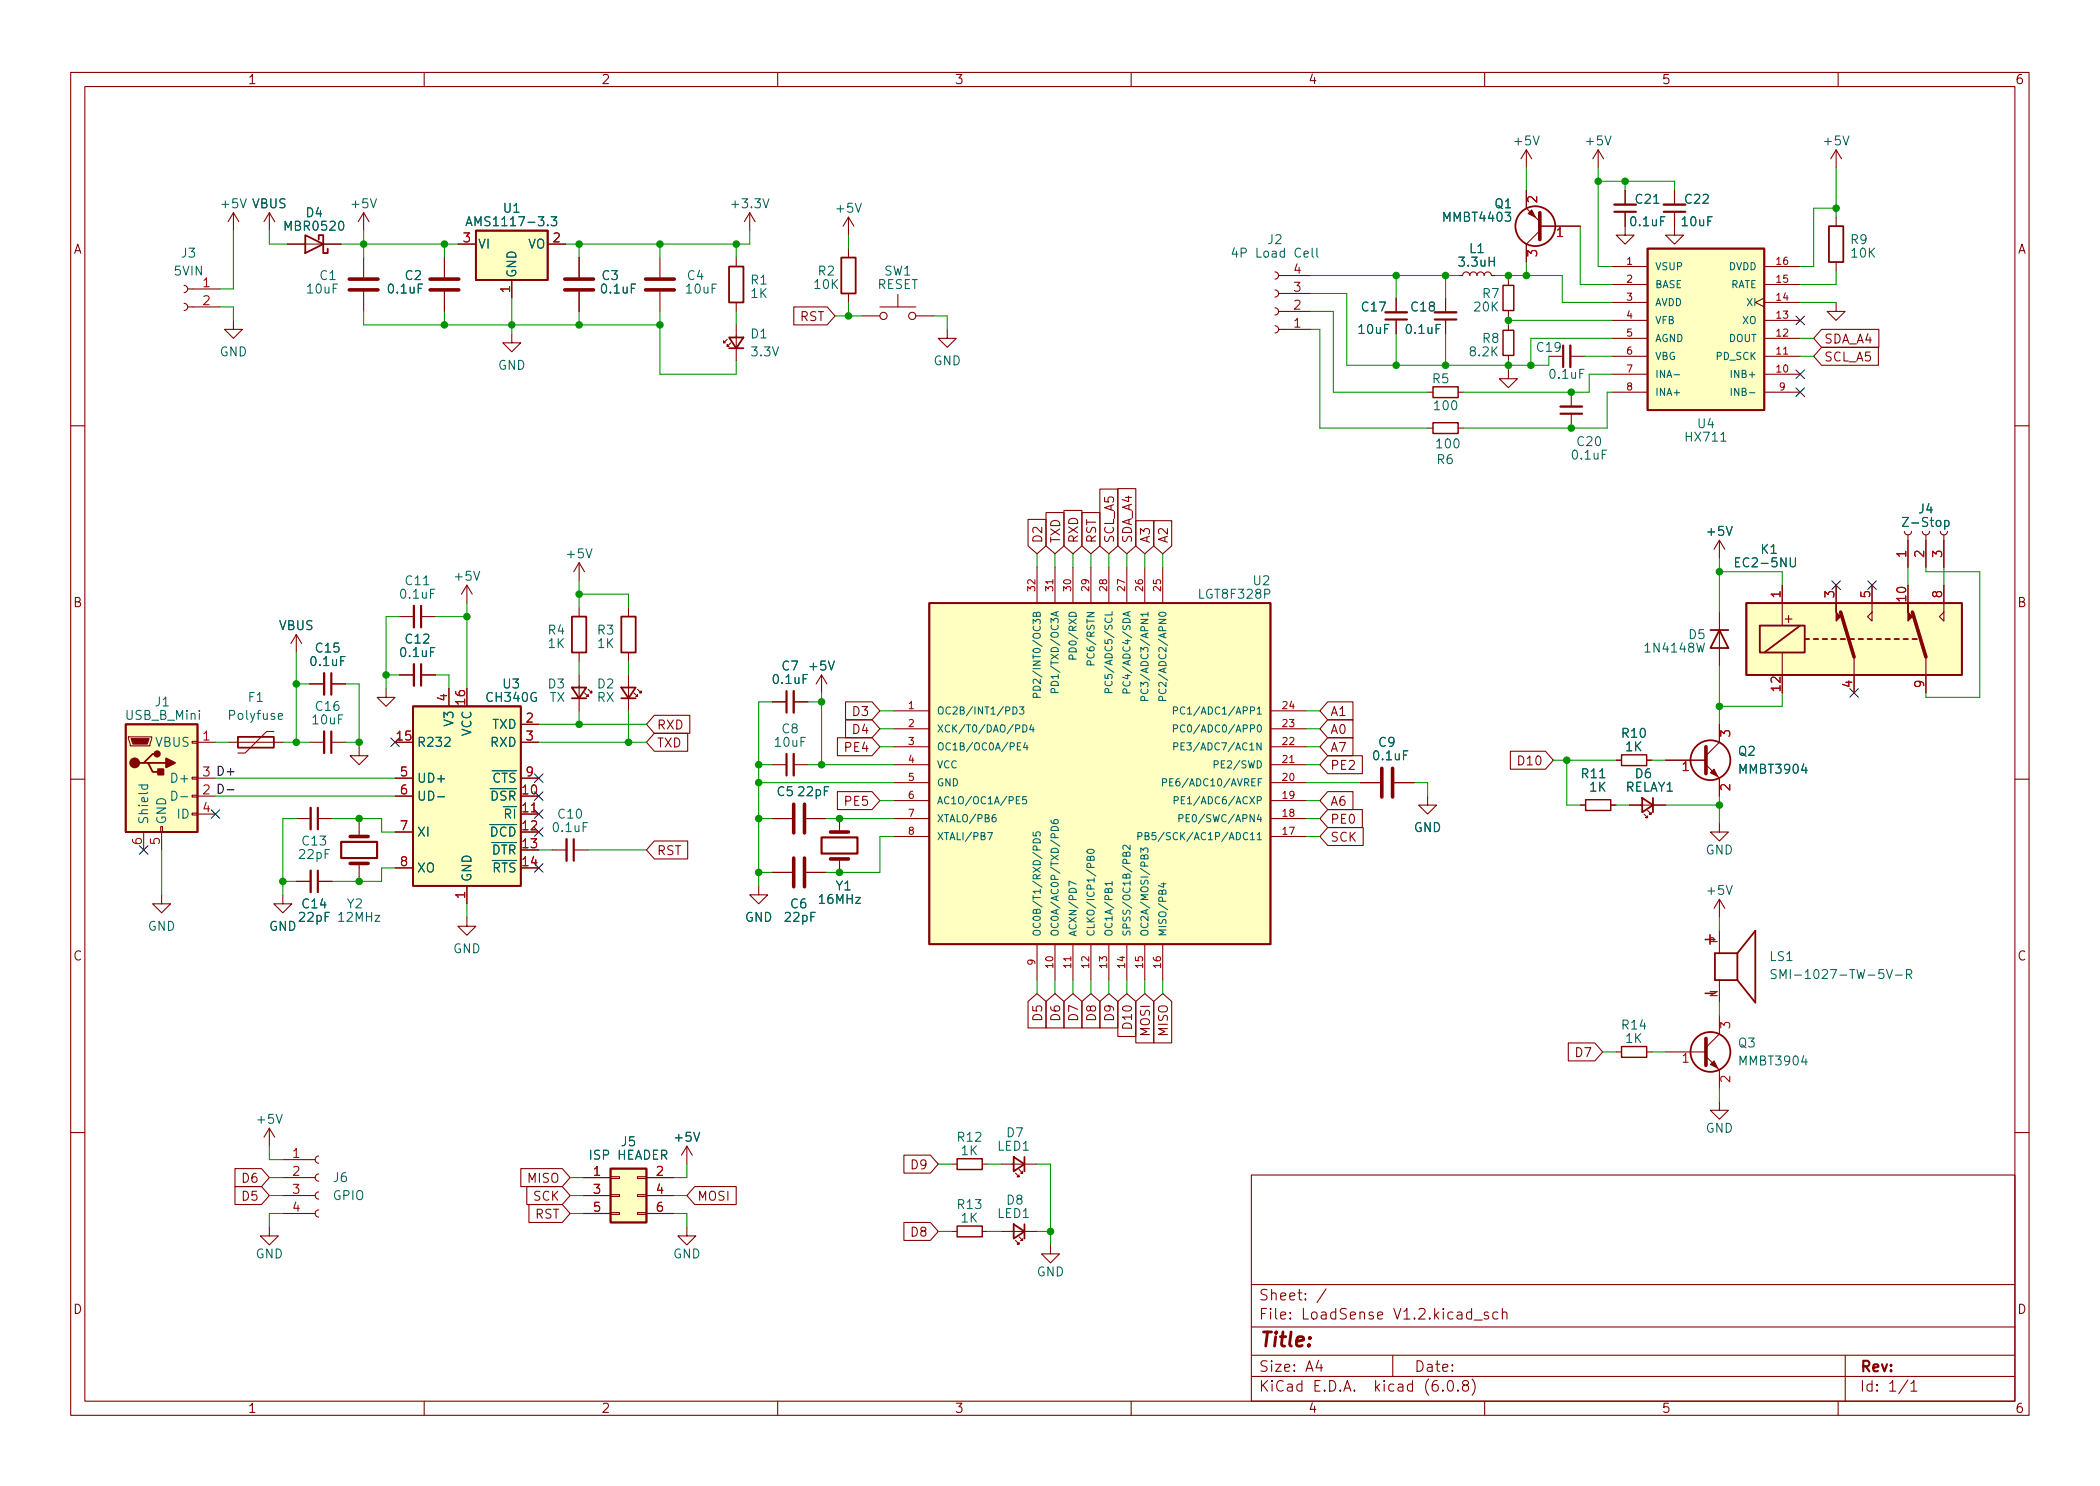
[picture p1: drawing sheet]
<svg xmlns="http://www.w3.org/2000/svg" width="297mm" height="210mm" viewBox="0 0 297 210" stroke-linecap="round" stroke-linejoin="round" font-family="sans-serif">
<g fill="none" stroke="#840000" stroke-width=".15">
<path d="M10 10.2h277v190.1h-277zM12 12.2h273v186.1h-273zM60 10.2v2M110 10.2v2M160 10.2v2M210 10.2v2M260 10.2v2M33 30.1l-.7 1.3M33 30.1v2.5M33 30.1l.8 1.3M38.1 30.1l-.8 1.3M38.1 30.1v2.5"/>
<path d="M38.1 30.1l.8 1.3M40.6 34.5h7.7M51.4 30.1v2.5M51.4 36.4v2.8M51.4 30.1l-.7 1.3M51.4 30.1l.8 1.3M62.9 36.4v2.8M64.8 34.5h2.5M72.4 39.6v2.6M77.5 34.5h2.5M81.9 36.4v2.8M93.3 36.4v2.8"/>
<path d="M104.1 36.4v1.3M106 30.1l-.7 1.3M106 30.1v2.5M106 30.1l.8 1.3M120 30.7l-.7 1.3M120 30.7v2.6M120 35.2v1.2M120 30.7l.8 1.3M180.3 38.5a.51 .51 0 0 1 .5 .5 .51 .51 0 0 1-.5 .5M180.8 39h4.6M206.4 39h.5a.51 .51 0 0 1 .5-.5 .51 .51 0 0 1 .5 .5 .51 .51 0 0 1 .5-.5 .51 .51 0 0 1 .5 .5 .51 .51 0 0 1 .5-.5 .51 .51 0 0 1 .5 .5 .51 .51 0 0 1 .5-.5 .51 .51 0 0 1 .5 .5h.6M213.4 39.6v.8"/>
<path d="M215.9 26.9v2.6l1.9 1.9M215.9 21.2v2.5M215.9 21.2l-.8 1.3M215.9 21.2l.8 1.3M217.8 32.6l-1.9 1.9v2.6M217.8 32h5.7M226.1 21.2l-.8 1.3M226.1 21.2v2.5M226.1 21.2l.7 1.3M228 37.7h5M229.9 30v3.3h1.2l-1.2 1.2-1.3-1.2h1.3M229.9 26.9v2.1"/>
<path d="M236.9 30v3.3h1.2l-1.2 1.2-1.3-1.2h1.3M236.9 26.9v2.1M249.6 37.7h5M259.7 21.2l-.7 1.3M259.7 21.2v2.5M259.7 30.7v1.3M259.7 37.1v1.2M259.7 21.2l.8 1.3M26 42.9a.51 .51 0 0 1 .5 .5 .51 .51 0 0 1-.5 .5M26 40.4a.51 .51 0 0 1 .5 .5 .51 .51 0 0 1-.5 .5M26.5 43.4h4.6M26.5 40.9h4.6"/>
<path d="M33 45.3v1.3h1.3l-1.3 1.3-1.3-1.3h1.3M51.4 41.3v2.8M62.9 41.3v2.8M72.4 47.2v1.3h1.3l-1.3 1.3-1.3-1.3h1.3M81.9 41.3v2.8M93.3 41.3v2.8M102.9 48l-.5 .5v-.2v.2h.2M103.4 48.5l-.5 .5v-.2v.2h.2M104.1 42.8v1.3M104.1 46v5M112.3 43.4h4.7l1.1 1.3-1.1 1.3h-4.7zM120 41.5v1.3"/>
<path d="M121.9 44.7h2.6M124.5 43.4h5M127 41.7v1.7M129.5 44.7h2.6M134 46.6v1.3h1.3l-1.3 1.2-1.3-1.2h1.3M180.3 41a.51 .51 0 0 1 .5 .5 .51 .51 0 0 1-.5 .5M180.3 43.6a.51 .51 0 0 1 .5 .5 .51 .51 0 0 1-.5 .5M180.3 46.1a.51 .51 0 0 1 .5 .5 .51 .51 0 0 1-.5 .5M180.8 41.5h4.6M180.8 44.1h4.6M180.8 46.6h4.6M197.5 42.2v2"/>
<path d="M197.5 45.2v2M201.9 55.5h.8M204.5 42.2v2M204.5 45.2v2M206.2 55.5h.8M213.4 52.3v1.3h1.2l-1.2 1.3-1.3-1.3h1.3M213.4 43.9v.8M213.4 46v.7M213.4 50.3v.7M222.1 50.4h2.1M222.2 55.5v2M222.2 58.5v2.1"/>
<path d="M228 50.4h5M228 55.5h5M228 53h5M228 47.9h5M228 45.3h5M228 42.8h5M228 40.3h5M249.6 42.2l-1.3 .6 1.3 .6M249.6 50.4h5M249.6 55.5h5M249.6 53h5M249.6 47.9h5"/>
<path d="M249.6 45.3h5M249.6 42.8h5M249.6 40.3h5M257.7 49.1h8v2.6h-8l-1.2-1.3zM257.7 46.6h8.1v2.5h-8.1l-1.2-1.2zM259.7 42.8v1.3h1.3l-1.3 1.2-1.3-1.2h1.3M10 60.2h2M81.9 79.6l.8 1.3M81.9 79.6v2.6M81.9 79.6l-.7 1.3M145.4 73.5h2.6v3.7l-1.3 1.2-1.3-1.2zM148 72.5h2.5v4.7l-1.3 1.2-1.2-1.2z"/>
<path d="M150.5 72.2h2.5v5l-1.2 1.2-1.3-1.2zM153 72.5h2.6v4.7l-1.3 1.2-1.3-1.2zM155.6 69.2h2.5v8l-1.3 1.2-1.2-1.2zM158.1 69.1h2.6v8.1l-1.3 1.2-1.3-1.2zM160.7 73.7h2.5v3.5l-1.3 1.2-1.2-1.2zM163.2 73.7h2.5v3.5l-1.2 1.2-1.3-1.2zM201.9 60.6h.8M206.2 60.6h.8M243.2 76.4v2.6M243.2 76.4l-.8 1.3M243.2 76.4l.8 1.3M269.4 75.2a.51 .51 0 0 0 .5 .5 .51 .51 0 0 0 .5-.5"/>
<path d="M269.9 75.7v4.6M271.9 75.2a.51 .51 0 0 0 .5 .5 .51 .51 0 0 0 .5-.5M272.4 75.7v4.6M274.4 75.2a.51 .51 0 0 0 .6 .5 .51 .51 0 0 0 .5-.5M275 75.7v4.6M285 60.2h2M41.9 89.8l.8 1.3M41.9 89.8v2.5M41.9 89.8l-.8 1.3M43.8 96.8h2M46.9 96.8h2M54.6 97.4v1.3h-1.3l1.3 1.2 1.3-1.2h-1.3"/>
<path d="M56.5 87.2h2M56.5 95.5h2M59.6 87.2h2M59.6 95.5h2M63.5 97.4v2.5M66 82.8v2.5M66 82.8l.8 1.3M66 82.8l-.7 1.3M81.9 86v1.2M81.9 92.3v1.3M81.9 95.5v5.1M82.7 98l.5 .5v-.2v.2h-.3"/>
<path d="M83.2 97.5l.5 .5v-.2v.2h-.3M88.9 86v1.2M88.9 92.3v1.3M88.9 95.5v5.1M89.7 98l.5 .5v-.2v.2h-.3M90.2 97.5l.5 .5v-.2v.2h-.3M109.2 99.3h2.1M112.3 99.3h2M116.2 95.5l-.8 1.3M116.2 95.5v2.5M116.2 95.5l.8 1.3M119.6 99.3h3.7l1.2 1.3-1.2 1.2h-3.7z"/>
<path d="M146.7 80.3v5M149.2 80.3v5M151.8 80.3v5M154.3 80.3v5M156.8 80.3v5M159.4 80.3v5M161.9 80.3v5M164.5 80.3v5M187.8 99.3h3.6v2.5h-3.6l-1.1-1.2zM243.2 86.6v7.6M252.1 82.8v5.7M252.1 92.3v3.2"/>
<path d="M259.7 82.8v2.5M262.3 93v5M264.8 82.8v5.1l-.6-.7 .6-.6M272.4 93v5M275 82.8v5.1l-.7-.7 .7-.6M10 110.2h2M18.2 104.3h3.3v.2l-.3 1h-2.8zM20.3 117.7v2.6M22.7 117h.3v.7h-.3zM22.9 117.7v2.6M27.2 115.1h.7v.2h-.7zM27.2 112.5h.7v.3h-.7z"/>
<path d="M27.2 110h.7v.2h-.7zM27.2 104.9h.7v.3h-.7zM27.9 105h2.6M27.9 112.6h2.6M27.9 110.1h2.6M27.9 115.2h2.6M32.4 105h7.6M38.7 103.5h-1l-3 3h-1M41.9 115.8h2M43.8 105h2M45 115.8h2M46.9 105h2"/>
<path d="M50.8 105.7v1.2h-1.3l1.3 1.3 1.3-1.3h-1.3M50.8 116.5v1.9M55.9 112.6h2.5M55.9 110.1h2.5M55.9 117.7h2.5M73.7 105h2.5M73.7 110.1h2.5M73.7 115.2h2.5M73.7 102.5h2.5M92.6 119h4.7v2.5h-4.7l-1.2-1.2zM92.6 103.8h4.7v2.5h-4.7l-1.2-1.3zM92.6 101.2h5v2.6h-5l-1.2-1.3z"/>
<path d="M109.2 108.2h2.1M109.2 115.8h2.8M112.3 108.2h2M114 115.8h2.8M118.4 104.4h4.9l1.2 1.3-1.2 1.2h-4.9zM118.4 112h4.9l1.2 1.3-1.2 1.2h-4.9zM118.7 115.8v1.9M119.6 101.8h3.7l1.2 1.3-1.2 1.3h-3.7zM126.4 108.2h5M126.4 115.8h5M126.4 110.7h5M126.4 100.6h5"/>
<path d="M126.4 118.4h5M126.4 113.3h5M126.4 103.1h5M126.4 105.7h5M179.7 108.2h5.1M179.7 115.8h5.1M179.7 110.7h5.1M179.7 100.6h5.1M179.7 118.4h5.1M179.7 113.3h5.1M179.7 103.1h5.1M179.7 105.7h5.1"/>
<path d="M187.8 112h3.6v2.5h-3.6l-1.1-1.2zM187.8 117.1h5v2.5h-5l-1.1-1.2zM187.8 114.5h4.9v2.6h-4.9l-1.1-1.3zM187.8 104.4h3.6v2.5h-3.6l-1.1-1.2zM187.8 101.8h3.6v2.6h-3.6l-1.1-1.3zM187.8 106.9h4.9v2.6h-4.9l-1.1-1.3zM192.4 110.7h2.8M197.2 110.7h2.8M201.9 112.6v1.3h1.3l-1.3 1.3-1.2-1.3h1.2M213.6 106.3h5l1.1 1.3-1.1 1.2h-5zM223.5 113.9h.8M227.8 113.9h.8"/>
<path d="M228.6 107.6h.8M230.5 113.9h5.1M232.5 115.2l.5 .5h-.2h.2v-.3M232.9 107.6h.8M233 114.7l.6 .5h-.3h.3v-.3M235.6 107.6h5.7M241.3 108.2l1.9 1.9v2.5M243.2 116.5v1.2h1.3l-1.3 1.3-1.3-1.3h1.3M243.2 102.5v2.5l-1.9 1.9M285 110.2h2M22.9 126.6v1.3h-1.3l1.3 1.3 1.2-1.3h-1.2M40 126.6v1.3h-1.3l1.3 1.3 1.3-1.3h-1.3"/>
<path d="M41.9 124.7h2M45 124.7h2M50.8 122.2v1.9M55.9 122.8h2.5M66 129.8v1.3h-1.2l1.2 1.2 1.3-1.2h-1.3M66 125.3v2.6M78.1 120.3h2M81.2 120.3h2M107.3 125.3v1.3h1.3l-1.3 1.3-1.3-1.3h1.3M109.2 123.4h2.8M114 123.4h2.8M118.7 121.5v1.9"/>
<path d="M146.7 133.6v5.1M149.2 133.6v5.1M151.8 133.6v5.1M154.3 133.6v5.1M156.8 133.6v5.1M159.4 133.6v5.1M161.9 133.6v5.1M164.5 133.6v5.1M243.2 127.2v2.6M243.2 134.2v.7M243.2 138.7v3.2M243.2 127.2l-.8 1.3"/>
<path d="M243.2 127.2l.8 1.3M38.1 159.6v2.6M38.1 159.6l-.8 1.3M38.1 159.6l.8 1.3M145.4 141.7l1.3-1.1 1.3 1.1v3.7h-2.6zM148 141.7l1.2-1.1 1.3 1.1v3.7h-2.5zM150.5 141.7l1.3-1.1 1.2 1.1v3.7h-2.5zM153 141.7l1.3-1.1 1.3 1.1v3.7h-2.6zM155.6 141.7l1.2-1.1 1.3 1.1v3.7h-2.5zM158.1 141.7l1.3-1.1 1.3 1.1v5h-2.6zM160.7 141.7l1.2-1.1 1.3 1.1v5.9h-2.5zM163.2 141.7l1.3-1.1 1.2 1.1v5.9h-2.5z"/>
<path d="M221.8 147.6h3.8l1.1 1.2-1.1 1.3h-3.8zM228.6 148.8h.8M232.9 148.8h.8M235.6 148.8h5.7M241.3 149.5l1.9 1.9v2.5M243.2 155.8v1.3h1.3l-1.3 1.3-1.3-1.3h1.3M243.2 143.8v2.5l-1.9 1.9M10 160.2h2M33.2 165.3h3.8l1.1 1.3-1.1 1.3h-3.8zM33.2 167.9h3.8l1.1 1.3-1.1 1.2h-3.8zM38.1 173.6v1.3h1.3l-1.3 1.2-1.3-1.2h1.3M40 166.6h4.6"/>
<path d="M40 169.2h4.6M40 171.7h4.6M40 164.1h4.6M45.1 171.2a.51 .51 0 0 0-.5 .5 .51 .51 0 0 0 .5 .5M45.1 168.7a.51 .51 0 0 0-.5 .5 .51 .51 0 0 0 .5 .5M45.1 166.1a.51 .51 0 0 0-.5 .5 .51 .51 0 0 0 .5 .5M45.1 163.6a.51 .51 0 0 0-.5 .5 .51 .51 0 0 0 .5 .5M73.7 165.3h5.8l1.1 1.3-1.1 1.3h-5.8zM74.5 167.9h5l1.1 1.3-1.1 1.2h-5zM74.8 170.4h4.7l1.1 1.3-1.1 1.3h-4.7zM82.5 166.6h3.9M82.5 169.2h3.9"/>
<path d="M82.5 171.7h3.9M86.4 171.6h1.2v.2h-1.2zM86.4 169h1.2v.3h-1.2zM86.4 166.5h1.2v.2h-1.2zM90.2 171.6h1.2v.2h-1.2zM90.2 169h1.2v.3h-1.2zM90.2 166.5h1.2v.2h-1.2zM91.4 166.6h3.8M91.4 169.2h3.8M91.4 171.7h3.8M97.2 173.6v1.3h1.2l-1.2 1.2-1.3-1.2h1.3M97.2 162.2l-.8 1.2"/>
<path d="M97.2 162.2v2.5M97.2 162.2l.7 1.2M98.3 167.9h5.8v2.5h-5.8l-1.1-1.2zM127.9 173h3.7l1.1 1.2-1.1 1.3h-3.7zM127.9 163.4h3.7l1.1 1.3-1.1 1.3h-3.7zM134.6 174.2h.8M134.6 164.7h.8M138.9 174.2h.8M138.9 164.7h.8M141.6 174.2h5.1M141.6 164.7h5.1M143.6 175.5l.5 .5h-.2h.2v-.2"/>
<path d="M143.6 166l.5 .5h-.2h.2v-.3M144.1 175l.6 .5h-.3h.3v-.2M144.1 165.5l.6 .5h-.3h.3v-.3M148.6 176.1v1.3h1.3l-1.3 1.3-1.3-1.3h1.3M177 166.3h108v32h-108zM285 160.2h2M60 198.3v2M110 198.3v2M160 198.3v2M177 194.8h108M177 191.8h108M177 187.8h108"/>
<path d="M177 181.8h108M186.5 192.5l-.4 1h1M186.9 193v1M187.6 182.4l-1.3 1.9M197 191.8v3M204.1 196.7v.1h-.1l.1-.1v.1M204.9 195.4a.36 .36 0 0 1 .6 .2 .77 .77 0 0 1-.4 1.2 1 1 0 0 1-.2-1.4zM206.2 196.7l.1 .1h-.1h-.1l.1-.1v.1M207.1 196l-.1-.1a.31 .31 0 0 1-.1-.3 .31 .31 0 0 1 .2-.3l.5 .1a.31 .31 0 0 1 .1 .3 .31 .31 0 0 1-.3 .3h-.3l-.2 .3v.4l.2 .1h.5l.1-.3-.1-.4-.2-.1M208.2 195.1a1.72 1.72 0 0 1 0 2.3M208.5 186.8h1.1M210 198.3v2"/>
<path d="M210.5 185.7l-.4-.1-.2 .2 .1 .3 .5 .1 .1 .1-.1 .3h-.1h-.5M211.9 185.7l-.5-.1-.3 .3v.4l.2 .3h.1h.5M212.5 185.8a.37 .37 0 0 1 .6 0v.8M212.5 185.1v1.5M260 198.3v2M261 191.8v6.5M269.9 195.3l-1.3 1.9M270.3 195.8l.4-.5v1.5M270.3 196.8h.9"/>
<circle cx="125" cy="44.7" r=".51"/>
<circle cx="129" cy="44.7" r=".51"/>
</g>
<g fill="none" stroke="#840000" stroke-width=".51">
<path d="M49.4 39.5h4.1M60.8 39.5h4.1M79.9 39.5h4M91.3 39.5h4.1M217.8 30.1v3.8M49.4 41h4.1M60.8 41h4.1M79.9 41h4M91.3 41h4.1M260.3 86.6l2 6.4M270.5 86.6l1.9 6.4M49.5 118.4h2.6"/>
<path d="M112.3 113.8v4.1M113.8 113.8v4.1M117.5 117.7h2.5M195.5 108.7v4.1M197 108.7v4.1M241.3 105.7v3.8M49.5 122.2h2.6M112.3 121.4v4.1M113.8 121.4v4.1M117.5 121.5h2.5M241.3 146.9v3.8"/>
</g>
<g fill="#ffffc2" stroke="#ffffc2" stroke-width=".14">
<path d="M86.4 165.3h5v7.7h-5z"/>
<path d="M67.3 32.6h10.2v7h-10.2z"/>
<path d="M17.8 102.5h10.1v15.2h-10.1z"/>
<path d="M58.4 99.9h15.3v25.4h-15.3z"/>
<path d="M233 35.2h16.6v22.8h-16.6z"/>
<path d="M247 85.3h30.5v10.2h-30.5z"/>
<path d="M131.4 85.3h48.3v48.3h-48.3z"/>
</g>
<g fill="none" stroke="#840000" stroke-width=".25">
<path d="M43.2 33.3l2.5 1.2-2.5 1.3zM45.1 33.9v-.6h.6v2.5h.7v-.6M67.3 32.6h10.2v7h-10.2zM103.1 37.7h2.1v5.1h-2.1zM119 36.4h2v5.1h-2zM233 35.2h16.6v22.8h-16.6zM258.7 32h2v5.1h-2zM103.1 47.7h2.1l-1.1 1.6zM103.1 49.3h2.1M58.4 99.9h15.3v25.4h-15.3zM80.9 87.2h2v5.1h-2zM80.9 97.3h2l-1 1.5z"/>
<path d="M80.9 98.8h2M87.9 87.2h2v5.1h-2zM87.9 97.3h2l-1 1.5zM87.9 98.8h2M131.4 85.3h48.3v48.3h-48.3zM241.9 89.1h2.6M243.2 89.1l1.3 2.6h-2.6zM247 85.3h30.5v10.2h-30.5zM248.9 88.5h6.4v3.8h-6.4zM254.6 88.5l-5 3.8M255.3 90.4h.6M256.5 90.4h.7"/>
<path d="M257.8 90.4h.6M259.1 90.4h.6M260.3 90.4h.7M261.6 90.4h.7M262.9 90.4h.6M264.2 90.4h.6M265.4 90.4h.7M266.7 90.4h.6M268 90.4h.6M269.2 90.4h.7M270.5 90.4h.6M17.8 102.5h10.1v15.2h-10.1z"/>
<path d="M20.3 107.9h.7l.6 1.3h1.3M21 107.9h2.5M22.2 106.7h-.6l-1.3 1.2h-.6M33.7 104.3h5v1.5h-5zM232.3 112.9l1.5 1-1.5 1zM233.8 112.9v2M245.7 134.9h-3.1v3.8h3.1M245.7 134.9v3.8M245.7 134.9l2.6-3.2v10.2l-2.6-3.2M86.4 165.3h5v7.7h-5zM143.4 173.2l1.5 1-1.5 1.1zM143.4 163.7l1.5 1-1.5 1z"/>
<path d="M144.9 163.7v2M144.9 173.2v2.1"/>
<circle cx="217.2" cy="32" r="2.82"/>
<circle cx="241.9" cy="107.6" r="2.82"/>
<circle cx="241.9" cy="148.8" r="2.82"/>
</g>
<g fill="none" stroke="#006464" stroke-width=".15">
<path d="M31.4 28.9h1M31.9 28.4v1M33.6 28.1h-.6l-.1 .6 .2-.1 .4 .1 .1 .2v.4l-.2 .1h-.3l-.2-.1M34 28.1l.4 1.3 .4-1.3M65.9 31.9l.4-1.2 .5 1.2M66 31.6h.6M78 30.7h.7l-.4 .5 .4 .1v.5l-.2 .1h-.4l-.1-.1M174.6 35.1l-.3 .9h.8M185.6 35.1v1.1l.2 .2M186.3 35.1v1.1l.1 .2M236.8 53h.8M244.9 52.4v1"/>
<path d="M244.9 54.9v1.1M275.1 73.7l.3-.1 .3 .3v.3l-.1 .2h-.5M146.3 97.2a.53 .53 0 0 1 .6-.1 .53 .53 0 0 1 .2 .6h-1zM146.7 98.7l-.1-.5-.1-.1h-.3l-.1 .6h1M149.2 98v-.5l-.2-.1-.2 .1-.1 .5h1M151.7 93.3v-.5l-.2-.1h-.2l-.1 .6h1M154.3 94.1l-.1-.5-.1-.1h-.3l-.1 .6h1.1M156.4 96.4a.48 .48 0 0 0 .3 .7 .48 .48 0 0 0 .6-.5l-.1-.2M156.8 98v-.5l-.2-.1-.2 .1-.1 .5h1M159.4 98l-.1-.4-.1-.1h-.3l-.1 .5h1M161.5 97.5a.48 .48 0 0 0 .3 .7 .48 .48 0 0 0 .6-.5l-.1-.2M161.9 99.1v-.5l-.2-.1-.2 .1-.1 .5h1"/>
<path d="M164 97.5a.48 .48 0 0 0 .3 .7 .48 .48 0 0 0 .6-.5l-.1-.2M164.4 99.1v-.5l-.2-.1-.2 .1-.1 .5h1M19.6 111.1h1.3M20.1 111.1l-.1 .3 .3 .3h.4l.1-.1v-.5M24.3 111.9a.64 .64 0 0 1 .7 .7 .64 .64 0 0 1-.7 .6zM25.6 112.7h.9M39.4 101.4l.6-.2-.1-.2-.3-.1-.2 .2v.6h.5M61.9 112.7h1M139.7 117.8h.7l-.5 1M140.8 115.3h-.3a.68 .68 0 0 0 0 1l.4-.1v-.4l-.2-.2h-.2l-.2 .2M143.3 100a.51 .51 0 0 1 .6 .5 .51 .51 0 0 1-.6 .5zM143.8 113.2h.3"/>
<path d="M143.9 105.6h.3M144.2 100h.6l-.3 .4 .3 .1v.4l-.2 .1-.4-.1M144.2 112.7h-.4v1h.4M144.4 105.1h-.5v1h.5M144.7 102.6a.51 .51 0 0 1 .6 .5 .51 .51 0 0 1-.6 .5zM145 105.1l-.2 .7h.6M145.2 112.7h-.5l-.1 .5 .2-.1 .3 .1 .1 .1v.3l-.2 .1-.4-.1M145.3 105.4v.7M145.9 102.5l-.3 .7h.7M146.1 117.8v.4l.5 .1-.1-.2 .1-.3 .1-.1 .3 .1 .1 .1-.1 .4M146.1 102.9v.7M146.2 118.9a.54 .54 0 0 1 .6-.2 .54 .54 0 0 1 .3 .5h-1z"/>
<path d="M148.7 116.1v.2a.68 .68 0 0 0 1 0l-.1-.3h-.4l-.1 .2v.1l.1 .2M148.7 117.1a.54 .54 0 0 1 .6-.1 .54 .54 0 0 1 .4 .5h-1zM159.8 119.6v.6l-.7-.6-.3 .2 .1 .4M161 118.3h.4l.1-.2v-.2l-.5-.1v1M162 118.3l.4-.1 .1-.1v-.2l-.5-.1v1h.4l.1-.1 .1-.2-.3-.2M163.5 117.8h-.5l-.1 .5 .2-.1h.3l.1 .2v.3l-.2 .1-.4-.1M164.4 110.7h.5l.1-.2v-.2l-.6-.1v1M166 103.1l.5-.1 .1-.1-.1-.2-.5-.1v1M166 100.6l.5-.1 .1-.1-.1-.3-.5-.1v1M166 105.6h.5l.1-.2v-.2l-.6-.1v1M166.1 113.3l.5-.1 .1-.1-.1-.3-.5-.1v1M166.8 115.8l.4-.1 .1-.1v-.2l-.5-.1v1"/>
<path d="M167 105.6h.4M167.5 105.1h-.5v1h.5M167.6 102.7a.48 .48 0 0 0-.7 .3 .48 .48 0 0 0 .5 .6l.2-.1M167.6 100.1a.48 .48 0 0 0-.7 .4 .48 .48 0 0 0 .5 .5l.2-.1M167.8 115.7h.3M168.3 115.3h-.5v1h.5M171.7 108.2l.5-.1 .1-.1v-.3l-.6-.1v1.1M146.7 120.3l-.1-.5-.1-.1h-.3l-.1 .6h1M152.2 125.1l-1-.4v.6M153.8 120.3a.55 .55 0 0 1 1 .2 .58 .58 0 0 1-1.1-.1zM154.2 121.4l.2-.3 .3 .1 .1 .1v.4h-1.1l.1-.5h.2l.2 .1v.4M157.3 125h-1l.3 .3"/>
<path d="M157.3 124.7v.6M159.3 120.8l.2-.2h.2l.1 .1v.4h-1l.1-.4 .2-.1 .2 .1v.4M161.4 120.6v-.6l.4 .3 .1-.3h.4l.1 .2-.1 .4M161.9 121.2l.1-.3 .3 .1 .1 .1v.4h-1l.1-.5h.2l.1 .1 .1 .4M164.2 125.1h.7M164.6 124.9v.6l-.7-.2M251.2 137.2h-.4l-.2 .1v.4l.5 .2 .1 .3-.2 .3-.5-.1M251.8 138.5v-1.3l.4 .9 .4-.9v1.3M268.1 138h1M269.7 137.9l.6-.1 .1-.2-.1-.3-.1-.1h-.5v1.3M270 137.9l.4 .6"/>
</g>
<g fill="none" stroke="#840000" stroke-width=".33">
<path d="M228.3 29h3.1M235.3 29h3.1M196 44.2h3M202.9 44.2h3.1M220.7 57.5h3.1M222.1 48.9v3M45.8 95.2v3.1M58.5 85.7v3.1M58.5 94v3M112.3 97.8v3M43.9 114.3v3M45.8 103.5v3"/>
<path d="M80.1 118.7v3.1M112.3 106.7v3M43.9 123.2v3"/>
</g>
<g fill="none" stroke="#840000" stroke-width=".3">
<path d="M228.3 30h3.1M235.3 30h3.1M196 45.2h3M202.9 45.2h3.1M220.7 58.5h3.1M221.1 48.9v3M46.9 95.2v3.1M59.6 85.7v3.1M59.6 94v3M111.3 97.8v3M45 114.3v3M46.9 103.5v3"/>
<path d="M48.3 119.1h5v2.3h-5zM81.2 118.7v3.1M111.3 106.7v3M116.2 118.5h5.1v2.3h-5.1zM45 123.2v3"/>
</g>
<g fill="#840000" stroke="#840000" stroke-width=".25">
<path d="M23.5 107.3l1.3 .6-1.3 .7z"/>
<path d="M22.4 108.8h.7v.8h-.7z"/>
<circle cx="19" cy="107.9" r=".63"/>
<circle cx="22.2" cy="106.7" r=".38"/>
</g>
<g fill="#840000" stroke="#840000" stroke-width=".15">
<path d="M18.5 104.5h2.6l-.3 .8h-2z"/>
<path d="M216.2 30.2l.5-.5 .5 1z"/>
<path d="M241.9 109.3l.5-.5 .6 1z"/>
<path d="M241.9 150.6l.5-.5 .6 1z"/>
<path d="M259.7 85.3v1.3l.6 .6-.6 .7z"/>
<path d="M269.9 85.3v1.3l.6 .6-.6 .7z"/>
</g>
<path d="M202.7 59.8h3.5v1.5h-3.5zM202.7 54.7h3.5v1.6h-3.5zM212.6 46.7h1.5v3.6h-1.5zM212.6 40.4h1.5v3.5h-1.5zM224.3 113.2h3.5v1.5h-3.5zM229.4 106.8h3.5v1.5h-3.5zM229.4 148.1h3.5v1.5h-3.5zM135.4 173.5h3.5v1.5h-3.5zM135.4 164h3.5v1.5h-3.5z" fill="none" stroke="#840000" stroke-width=".2"/>
<path d="M32.1 111.7h1" fill="none" stroke="#0f0f0f" stroke-width=".15"/>
<g fill="none" stroke="#009600" stroke-width=".15">
<path d="M33 32.6v8.3h-1.9M38.1 32.6v1.9h2.5M48.3 34.5h16.5M51.4 32.6v3.8M62.9 34.5v1.9M81.9 34.5v1.9M93.3 34.5v1.9M104.1 34.5v1.9M106 32.6v1.9h-26M120 33.3v1.9M185.4 39h21M197.5 39v3.2"/>
<path d="M204.5 39v3.2M211.5 39h9.5v3.8h7M213.4 39v.6M215.9 23.7v3.2M215.9 37.1v1.9M223.5 32v8.3h4.5M226.1 23.7v14h1.9M226.1 25.6h10.8v1.3M229.9 25.6v1.3M259.7 29.5h-3.2v8.2h-1.9M259.7 38.3v2h-5.1M259.7 23.7v7"/>
<path d="M31.1 43.4h1.9v1.9M51.4 44.1v1.9h41.9M62.9 44.1v1.9M72.4 42.2v5M81.9 44.1v1.9M93.3 44.1v8.9h10.8v-2M104.1 44.1v1.9M118.1 44.7h3.8M120 42.8v1.9M132.1 44.7h1.9v1.9M185.4 41.5h5.1v10.2h28.6v-1.3M185.4 46.6h1.3v14h15.2"/>
<path d="M185.4 44.1h3.2v11.4h13.3M197.5 47.2v4.5M204.5 47.2v4.5M213.4 44.7v1.3M213.4 51v1.3M213.4 45.3h14.6M224.2 50.4h3.8M228 55.5h-.7v5.1h-20.3M228 53h-3.2v2.5h-17.8M228 47.9h-11.5v3.8M254.6 50.4h1.9M254.6 42.8h5.1"/>
<path d="M254.6 47.9h1.9M146.7 78.4v1.9M149.2 78.4v1.9M151.8 78.4v1.9M154.3 78.4v1.9M156.8 78.4v1.9M159.4 78.4v1.9M161.9 78.4v1.9M164.5 78.4v1.9M243.2 79v7.6M41.9 96.8h1.9M41.9 92.3v12.7"/>
<path d="M48.9 96.8h1.9v8.9M54.6 95.5h1.9M56.5 87.2h-1.9v10.2M61.6 87.2h4.4M61.6 95.5h1.9v1.9M66 85.3v12.1M81.9 82.2v3.8M81.9 93.6v1.9M81.9 84.1h7v1.9M88.9 93.6v1.9M109.2 99.3h-1.9v26M114.3 99.3h1.9"/>
<path d="M116.2 98v10.2M243.2 94.2v8.3M243.2 80.9h8.9v1.9M252.1 98v1.9h-8.9M269.9 80.3v2.5M272.4 80.3v.6h7.6v17.8h-7.6v-.7M275 80.3v2.5M30.5 110.1h25.4M30.5 112.6h25.4M30.5 105h1.9M40 105h3.8M41.9 115.8h-1.9v10.8"/>
<path d="M47 115.8h7v1.9h1.9M48.9 105h1.9M50.8 115.8v.7M76.2 105h15.2M76.2 102.5h15.2M81.9 100.6v1.9M88.9 100.6v4.4M107.3 115.8h1.9M107.3 108.2h1.9M107.3 110.7h19.1M114.3 108.2h12.1M116.8 115.8h9.6"/>
<path d="M124.5 105.7h1.9M124.5 103.1h1.9M124.5 100.6h1.9M124.5 113.3h1.9M126.4 118.4h-1.9v5h-7.7M184.8 115.8h1.9M184.8 108.2h1.9M184.8 105.7h1.9M184.8 103.1h1.9M184.8 100.6h1.9M184.8 113.3h1.9M184.8 110.7h7.6"/>
<path d="M184.8 118.4h1.9M200 110.7h1.9v1.9M219.7 107.6h8.9M221.6 107.6v6.3h1.9M228.6 113.9h1.9M233.7 107.6h1.9M235.6 113.9h7.6M243.2 112.6v3.9M22.9 120.3v6.3M40 124.7h1.9M50.8 124.1v.6M55.9 122.8h-1.9v1.9h-7"/>
<path d="M66 127.9v1.9M76.2 120.3h1.9M83.2 120.3h8.2M107.3 123.4h1.9M146.7 138.7v1.9M149.2 138.7v1.9M151.8 138.7v1.9M154.3 138.7v1.9M156.8 138.7v1.9M159.4 138.7v1.9M161.9 138.7v1.9M164.5 138.7v1.9"/>
<path d="M243.2 129.8v1.9M226.7 148.8h1.9M233.7 148.8h1.9M243.2 141.9v1.9M243.2 153.9v1.9M38.1 162.2v1.9h1.9M38.1 169.2h1.9M38.1 166.6h1.9M40 171.7h-1.9v1.9M80.6 169.2h1.9M80.6 166.6h1.9M80.6 171.7h1.9"/>
<path d="M95.2 169.2h2M95.2 171.7h2v1.9M97.2 164.7v1.9h-2M132.7 174.2h1.9M132.7 164.7h1.9M139.7 174.2h1.9M139.7 164.7h1.9M146.7 174.2h1.9M146.7 164.7h1.9v11.4"/>
</g>
<g fill="none" stroke="#000084" stroke-width=".15">
<path d="M254 44.7l1.2 1.2M254 54.9l1.2 1.2M254 52.3l1.2 1.3M255.2 44.7l-1.2 1.2M255.2 54.9l-1.2 1.2M255.2 52.3l-1.2 1.3M259.1 82.2l1.2 1.2M260.3 82.2l-1.2 1.2M261.6 97.4l1.3 1.2M262.9 97.4l-1.3 1.2M264.2 82.2l1.2 1.2M265.4 82.2l-1.2 1.2"/>
<path d="M19.7 119.7l1.2 1.2M20.9 119.7l-1.2 1.2M29.9 114.6l1.2 1.2M31.1 114.6l-1.2 1.2M55.3 104.4l1.2 1.2M56.5 104.4l-1.2 1.2M75.6 109.5l1.2 1.2M75.6 117.1l1.2 1.2M75.6 114.6l1.2 1.2M75.6 112l1.2 1.3M76.8 109.5l-1.2 1.2M76.8 117.1l-1.2 1.2"/>
<path d="M76.8 114.6l-1.2 1.2M76.8 112l-1.2 1.3M75.6 122.2l1.2 1.2M76.8 122.2l-1.2 1.2"/>
</g>
<g fill="#009600" stroke="#009600" stroke-width=".15">
<circle cx="93.3" cy="46" r=".46"/>
<circle cx="81.9" cy="34.5" r=".46"/>
<circle cx="93.3" cy="34.5" r=".46"/>
<circle cx="120" cy="44.7" r=".46"/>
<circle cx="104.1" cy="34.5" r=".46"/>
<circle cx="72.4" cy="46" r=".46"/>
<circle cx="81.9" cy="46" r=".46"/>
<circle cx="116.2" cy="108.2" r=".46"/>
<circle cx="107.3" cy="108.2" r=".46"/>
<circle cx="116.2" cy="99.3" r=".46"/>
<circle cx="50.8" cy="124.7" r=".46"/>
<circle cx="88.9" cy="105" r=".46"/>
<circle cx="81.9" cy="84.1" r=".46"/>
<circle cx="54.6" cy="95.5" r=".46"/>
<circle cx="81.9" cy="102.5" r=".46"/>
<circle cx="41.9" cy="105" r=".46"/>
<circle cx="41.9" cy="96.8" r=".46"/>
<circle cx="66" cy="87.2" r=".46"/>
<circle cx="62.9" cy="34.5" r=".46"/>
<circle cx="62.9" cy="46" r=".46"/>
<circle cx="51.4" cy="34.5" r=".46"/>
<circle cx="118.7" cy="123.4" r=".46"/>
<circle cx="118.7" cy="115.8" r=".46"/>
<circle cx="107.3" cy="115.8" r=".46"/>
<circle cx="107.3" cy="123.4" r=".46"/>
<circle cx="107.3" cy="110.7" r=".46"/>
<circle cx="50.8" cy="115.8" r=".46"/>
<circle cx="40" cy="124.7" r=".46"/>
<circle cx="50.8" cy="105" r=".46"/>
<circle cx="197.5" cy="51.7" r=".46"/>
<circle cx="213.4" cy="51.7" r=".46"/>
<circle cx="216.5" cy="51.7" r=".46"/>
<circle cx="197.5" cy="39" r=".46"/>
<circle cx="204.5" cy="39" r=".46"/>
<circle cx="222.2" cy="55.5" r=".46"/>
<circle cx="222.2" cy="60.6" r=".46"/>
<circle cx="215.9" cy="39" r=".46"/>
<circle cx="204.5" cy="51.7" r=".46"/>
<circle cx="213.4" cy="45.3" r=".46"/>
<circle cx="213.4" cy="39" r=".46"/>
<circle cx="226.1" cy="25.6" r=".46"/>
<circle cx="229.9" cy="25.6" r=".46"/>
<circle cx="259.7" cy="29.5" r=".46"/>
<circle cx="243.2" cy="99.9" r=".46"/>
<circle cx="243.2" cy="80.9" r=".46"/>
<circle cx="148.6" cy="174.2" r=".46"/>
<circle cx="221.6" cy="107.6" r=".46"/>
<circle cx="243.2" cy="113.9" r=".46"/>
</g>
<text font-size="2.8" fill="#840000" x="178" y="190.6">Title:</text>
<text font-size="2.5" fill="#840000" x="241.2" y="133.7">+</text>
<text font-size="2.5" fill="#a90000" x="241.5" y="141.3">-</text>
<g font-size="2.1" fill="#840000">
<text x="178" y="184">Sheet: /</text>
<text x="178" y="186.7">File: LoadSense V1.2.kicad_sch</text>
<text x="178" y="196.9">KiCad E.D.A. kicad (6.0.8)</text>
<text x="178" y="194.1">Size: A4</text>
<text x="200" y="194.1">Date:</text>
<text x="263" y="194.1">Rev:</text>
<text x="263" y="196.9">Id: 1/1</text>
</g>
<g font-size="1.8" fill="#840000">
<text x="35" y="11.9">1</text>
<text x="85" y="11.9">2</text>
<text x="135" y="11.9">3</text>
<text x="185" y="11.9">4</text>
<text x="235" y="11.9">5</text>
<text x="285" y="11.9">6</text>
<text x="10.3" y="35.9">A</text>
<text x="285.3" y="35.9">A</text>
<text x="113.1" y="45.4">RST</text>
<text x="258" y="51.1">SCL_A5</text>
<text x="258" y="48.6">SDA_A4</text>
<text x="147.4" y="76.9" transform="rotate(-90 147.4 76.9)">D2</text>
<text x="150" y="76.9" transform="rotate(-90 150 76.9)">TXD</text>
<text x="152.5" y="76.9" transform="rotate(-90 152.5 76.9)">RXD</text>
<text x="155" y="76.9" transform="rotate(-90 155 76.9)">RST</text>
<text x="157.6" y="76.9" transform="rotate(-90 157.6 76.9)">SCL_A5</text>
<text x="160.1" y="76.9" transform="rotate(-90 160.1 76.9)">SDA_A4</text>
<text x="162.7" y="76.9" transform="rotate(-90 162.7 76.9)">A3</text>
<text x="165.2" y="76.9" transform="rotate(-90 165.2 76.9)">A2</text>
<text x="10.3" y="85.9">B</text>
<text x="252.5" y="88.1">+</text>
<text x="285.3" y="85.9">B</text>
<text x="120.8" y="101.3">D3</text>
<text x="188.1" y="101.3">A1</text>
<text x="92.9" y="105.7">TXD</text>
<text x="92.9" y="103.2">RXD</text>
<text x="119.7" y="106.4">PE4</text>
<text x="120.8" y="103.8">D4</text>
<text x="188.1" y="106.4">A7</text>
<text x="188.1" y="103.8">A0</text>
<text x="188.1" y="108.9">PE2</text>
<text x="215" y="108.3">D10</text>
<text x="119.7" y="114">PE5</text>
<text x="188.1" y="114">A6</text>
<text x="188.1" y="119.1">SCK</text>
<text x="188.1" y="116.5">PE0</text>
<text x="92.9" y="121">RST</text>
<text x="10.3" y="135.9">C</text>
<text x="285.3" y="135.9">C</text>
<text x="147.4" y="144.3" transform="rotate(-90 147.4 144.3)">D5</text>
<text x="150" y="144.3" transform="rotate(-90 150 144.3)">D6</text>
<text x="152.5" y="144.3" transform="rotate(-90 152.5 144.3)">D7</text>
<text x="155" y="144.3" transform="rotate(-90 155 144.3)">D8</text>
<text x="157.6" y="144.3" transform="rotate(-90 157.6 144.3)">D9</text>
<text x="160.1" y="145.3" transform="rotate(-90 160.1 145.3)">D10</text>
<text x="162.7" y="146.5" transform="rotate(-90 162.7 146.5)">MOSI</text>
<text x="165.2" y="146.5" transform="rotate(-90 165.2 146.5)">MISO</text>
<text x="223" y="149.6">D7</text>
<text x="34.4" y="167.3">D6</text>
<text x="74.7" y="167.3">MISO</text>
<text x="129" y="165.4">D9</text>
<text x="34.4" y="169.9">D5</text>
<text x="75.5" y="169.9">SCK</text>
<text x="75.7" y="172.4">RST</text>
<text x="98.6" y="169.9">MOSI</text>
<text x="129" y="175">D8</text>
<text x="10.3" y="185.9">D</text>
<text x="285.3" y="185.9">D</text>
<text x="35" y="199.9">1</text>
<text x="85" y="199.9">2</text>
<text x="135" y="199.9">3</text>
<text x="185" y="199.9">4</text>
<text x="235" y="199.9">5</text>
<text x="285" y="199.9">6</text>
</g>
<g font-size="1.8" fill="#006464">
<text x="214.3" y="20.6">+5V</text>
<text x="224.5" y="20.6">+5V</text>
<text x="258.1" y="20.6">+5V</text>
<text x="35.6" y="29.5">VBUS</text>
<text x="49.8" y="29.5">+5V</text>
<text x="103.7" y="29.5">+3.3V</text>
<text x="211.5" y="29.5">Q1</text>
<text x="231.4" y="28.8">C21</text>
<text x="238.4" y="28.8">C22</text>
<text x="40.5" y="32.6">MBR0520</text>
<text x="43.3" y="30.7">D4</text>
<text x="66.9" y="32">AMS1117-3.3</text>
<text x="67.6" y="35.2">VI</text>
<text x="71.3" y="30.1">U1</text>
<text x="74.7" y="35.2">VO</text>
<text x="118.4" y="30.1">+5V</text>
<text x="179.4" y="34.5">J2</text>
<text x="204.3" y="31.4">MMBT4403</text>
<text x="207.9" y="35.8">L1</text>
<text x="230.7" y="32">0.1uF</text>
<text x="238" y="32">10uF</text>
<text x="261.8" y="34.5">R9</text>
<text x="24.7" y="39">5VIN</text>
<text x="25.7" y="36.4">J3</text>
<text x="43.5" y="41.5">10uF</text>
<text x="45.3" y="39.6">C1</text>
<text x="55" y="41.5">0.1uF</text>
<text x="57.3" y="39.6">C2</text>
<text x="73" y="39.4" transform="rotate(-90 73 39.4)">GND</text>
<text x="85.1" y="41.5">0.1uF</text>
<text x="85.2" y="39.6">C3</text>
<text x="97.1" y="41.5">10uF</text>
<text x="97.2" y="39.6">C4</text>
<text x="106.2" y="40.3">R1</text>
<text x="115.2" y="40.9">10K</text>
<text x="115.8" y="39">R2</text>
<text x="124.1" y="40.9">RESET</text>
<text x="125.1" y="39">SW1</text>
<text x="175" y="36.4">4P Load Cell</text>
<text x="206.5" y="37.7">3.3uH</text>
<text x="261.9" y="36.4">10K</text>
<text x="106.2" y="42.2">1K</text>
<text x="106.2" y="47.9">D1</text>
<text x="192.2" y="47.2">10uF</text>
<text x="192.7" y="44.1">C17</text>
<text x="199" y="47.2">0.1uF</text>
<text x="199.7" y="44.1">C18</text>
<text x="208.6" y="44.1">20K</text>
<text x="209.7" y="42.2">R7</text>
<text x="31.1" y="50.4">GND</text>
<text x="70.4" y="52.3">GND</text>
<text x="106.4" y="50.4">3.3V</text>
<text x="132" y="51.7">GND</text>
<text x="208" y="50.4">8.2K</text>
<text x="209.7" y="48.5">R8</text>
<text x="217.5" y="49.8">C19</text>
<text x="219.3" y="53.6">0.1uF</text>
<text x="202.7" y="54.2">R5</text>
<text x="203" y="58">100</text>
<text x="203.3" y="65.7">R6</text>
<text x="203.3" y="63.4">100</text>
<text x="222.5" y="65">0.1uF</text>
<text x="223.2" y="63.1">C20</text>
<text x="238.6" y="62.5">HX711</text>
<text x="240.2" y="60.6">U4</text>
<text x="241.6" y="75.8">+5V</text>
<text x="269.6" y="74.5">Z-Stop</text>
<text x="271.4" y="72.6">J4</text>
<text x="57.4" y="82.8">C11</text>
<text x="64.4" y="82.2">+5V</text>
<text x="80.3" y="79">+5V</text>
<text x="177.3" y="82.8">U2</text>
<text x="245.9" y="80.3">EC2-5NU</text>
<text x="249.1" y="78.4">K1</text>
<text x="39.5" y="89.1">VBUS</text>
<text x="56.7" y="84.7">0.1uF</text>
<text x="77.6" y="89.8">R4</text>
<text x="84.5" y="89.8">R3</text>
<text x="169.8" y="84.7">LGT8F328P</text>
<text x="44" y="94.2">0.1uF</text>
<text x="44.7" y="92.3">C15</text>
<text x="56.7" y="93">0.1uF</text>
<text x="57.4" y="91.1">C12</text>
<text x="77.6" y="91.7">1K</text>
<text x="84.5" y="91.7">1K</text>
<text x="110.6" y="94.9">C7</text>
<text x="114.6" y="94.9">+5V</text>
<text x="232.9" y="92.3">1N4148W</text>
<text x="238.9" y="90.4">D5</text>
<text x="17.8" y="101.8">USB_B_Mini</text>
<text x="22" y="99.9">J1</text>
<text x="32.5" y="101.8">Polyfuse</text>
<text x="35.2" y="99.3">F1</text>
<text x="44.7" y="100.6">C16</text>
<text x="68.9" y="99.3">CH340G</text>
<text x="71.2" y="97.4">U3</text>
<text x="77.6" y="97.4">D3</text>
<text x="77.7" y="99.3">TX</text>
<text x="84.4" y="99.3">RX</text>
<text x="84.5" y="97.4">D2</text>
<text x="109.5" y="96.8">0.1uF</text>
<text x="22" y="105.7">VBUS</text>
<text x="44.3" y="102.5">10uF</text>
<text x="58.9" y="105.7">R232</text>
<text x="64.1" y="102.6" transform="rotate(-90 64.1 102.6)">V3</text>
<text x="66.7" y="104.2" transform="rotate(-90 66.7 104.2)">VCC</text>
<text x="69.4" y="105.7">RXD</text>
<text x="69.6" y="103.1">TXD</text>
<text x="109.7" y="105.7">10uF</text>
<text x="110.6" y="103.8">C8</text>
<text x="194.4" y="107.6">0.1uF</text>
<text x="195" y="105.7">C9</text>
<text x="229.5" y="104.4">R10</text>
<text x="230" y="106.3">1K</text>
<text x="245.9" y="106.9">Q2</text>
<text x="24.6" y="110.7">D+</text>
<text x="58.9" y="110.7">UD+</text>
<text x="58.9" y="113.3">UD-</text>
<text x="68" y="113.3">~{DSR}</text>
<text x="68.2" y="110.7">~{CTS}</text>
<text x="109.9" y="112.6">C5</text>
<text x="113" y="112.6">22pF</text>
<text x="223.8" y="110.1">R11</text>
<text x="224.9" y="112">1K</text>
<text x="229.9" y="112">RELAY1</text>
<text x="231.3" y="110.1">D6</text>
<text x="246.2" y="109.5">MMBT3904</text>
<text x="21" y="116.7" transform="rotate(-90 21 116.7)">Shield</text>
<text x="23.5" y="116.7" transform="rotate(-90 23.5 116.7)">GND</text>
<text x="25.2" y="115.8">ID</text>
<text x="42.8" y="119.6">C13</text>
<text x="58.9" y="118.4">XI</text>
<text x="67.9" y="118.4">~{DCD}</text>
<text x="70" y="115.8">~{RI}</text>
<text x="78.3" y="117.7">0.1uF</text>
<text x="79" y="115.8">C10</text>
<text x="200" y="117.7">GND</text>
<text x="42.4" y="121.5">22pF</text>
<text x="58.9" y="123.4">XO</text>
<text x="66.7" y="124.8" transform="rotate(-90 66.7 124.8)">GND</text>
<text x="68.1" y="120.9">~{DTR}</text>
<text x="68.2" y="123.4">~{RTS}</text>
<text x="118.3" y="126">Y1</text>
<text x="241.2" y="120.9">GND</text>
<text x="20.9" y="131.7">GND</text>
<text x="38" y="131.7">GND</text>
<text x="42.4" y="130.4">22pF</text>
<text x="42.8" y="128.5">C14</text>
<text x="48" y="130.4">12MHz</text>
<text x="49.1" y="128.5">Y2</text>
<text x="105.3" y="130.4">GND</text>
<text x="111.1" y="130.4">22pF</text>
<text x="111.9" y="128.5">C6</text>
<text x="116" y="127.9">16MHz</text>
<text x="241.6" y="126.6">+5V</text>
<text x="64.1" y="134.9">GND</text>
<text x="250.4" y="136">LS1</text>
<text x="252.6" y="138.5">SMI-1027-TW-5V-R</text>
<text x="229.5" y="145.7">R14</text>
<text x="230" y="147.6">1K</text>
<text x="245.9" y="148.2">Q3</text>
<text x="246.2" y="150.7">MMBT3904</text>
<text x="36.5" y="159">+5V</text>
<text x="95.6" y="161.5">+5V</text>
<text x="135.5" y="161.5">R12</text>
<text x="142.4" y="160.9">D7</text>
<text x="241.2" y="160.3">GND</text>
<text x="47.2" y="167.3">J6</text>
<text x="83.5" y="164.1">ISP HEADER</text>
<text x="87.9" y="162.2">J5</text>
<text x="136" y="163.4">1K</text>
<text x="141.1" y="162.8">LED1</text>
<text x="47.1" y="169.8">GPIO</text>
<text x="135.5" y="171.1">R13</text>
<text x="136" y="173">1K</text>
<text x="141.1" y="172.3">LED1</text>
<text x="142.4" y="170.4">D8</text>
<text x="36.1" y="178">GND</text>
<text x="95.2" y="178">GND</text>
<text x="146.6" y="180.6">GND</text>
</g>
<g font-size="1.8" fill="#a90000">
<text x="217.4" y="28.7" transform="rotate(-90 217.4 28.7)">2</text>
<text x="65.5" y="34.3">3</text>
<text x="78.2" y="34.3">2</text>
<text x="220.2" y="33.5">1</text>
<text x="28.7" y="40.6">1</text>
<text x="72.1" y="41.4" transform="rotate(-90 72.1 41.4)">1</text>
<text x="183" y="41.3">3</text>
<text x="183" y="38.7">4</text>
<text x="217.4" y="36.3" transform="rotate(-90 217.4 36.3)">3</text>
<text x="28.7" y="43.2">2</text>
<text x="183" y="46.3">1</text>
<text x="183" y="43.8">2</text>
<text x="269.6" y="78.8" transform="rotate(-90 269.6 78.8)">1</text>
<text x="272.2" y="78.8" transform="rotate(-90 272.2 78.8)">2</text>
<text x="274.7" y="78.8" transform="rotate(-90 274.7 78.8)">3</text>
<text x="251.8" y="84.6" transform="rotate(-90 251.8 84.6)">1</text>
<text x="259.5" y="84.6" transform="rotate(-90 259.5 84.6)">3</text>
<text x="264.5" y="84.6" transform="rotate(-90 264.5 84.6)">5</text>
<text x="269.6" y="85.1" transform="rotate(-90 269.6 85.1)">10</text>
<text x="274.7" y="84.6" transform="rotate(-90 274.7 84.6)">8</text>
<text x="63.2" y="99.2" transform="rotate(-90 63.2 99.2)">4</text>
<text x="65.8" y="99.7" transform="rotate(-90 65.8 99.7)">16</text>
<text x="251.8" y="97.8" transform="rotate(-90 251.8 97.8)">12</text>
<text x="262" y="97.3" transform="rotate(-90 262 97.3)">4</text>
<text x="272.2" y="97.3" transform="rotate(-90 272.2 97.3)">9</text>
<text x="28.7" y="104.8">1</text>
<text x="56.2" y="104.8">15</text>
<text x="74.4" y="102.2">2</text>
<text x="74.4" y="104.8">3</text>
<text x="244.7" y="104.2" transform="rotate(-90 244.7 104.2)">3</text>
<text x="56.7" y="109.8">5</text>
<text x="56.7" y="112.4">6</text>
<text x="73.9" y="112.4">10</text>
<text x="74.4" y="109.8">9</text>
<text x="238" y="109.1">1</text>
<text x="244.7" y="111.9" transform="rotate(-90 244.7 111.9)">2</text>
<text x="20.1" y="119.5" transform="rotate(-90 20.1 119.5)">6</text>
<text x="22.6" y="119.5" transform="rotate(-90 22.6 119.5)">5</text>
<text x="28.7" y="114.9">4</text>
<text x="56.7" y="117.5">7</text>
<text x="73.9" y="114.9">11</text>
<text x="73.9" y="117.5">12</text>
<text x="56.7" y="122.5">8</text>
<text x="73.9" y="120">13</text>
<text x="73.9" y="122.5">14</text>
<text x="65.8" y="127.1" transform="rotate(-90 65.8 127.1)">1</text>
<text x="244.7" y="145.5" transform="rotate(-90 244.7 145.5)">3</text>
<text x="238" y="150.4">1</text>
<text x="244.7" y="153.1" transform="rotate(-90 244.7 153.1)">2</text>
<text x="41.4" y="163.8">1</text>
<text x="41.4" y="166.4">2</text>
<text x="84" y="166.4">1</text>
<text x="92.9" y="166.4">2</text>
<text x="41.4" y="168.9">3</text>
<text x="41.4" y="171.4">4</text>
<text x="84" y="168.9">3</text>
<text x="84" y="171.4">5</text>
<text x="92.9" y="168.9">4</text>
<text x="92.9" y="171.4">6</text>
</g>
<g font-size="1.8" fill="#0f0f0f">
<text x="28.7" y="112.4">2 D-</text>
<text x="28.7" y="109.8">3 D+</text>
</g>
<g font-size="1.4" fill="#a90000">
<text x="230.1" y="37.5">1</text>
<text x="230.1" y="40">2</text>
<text x="251.3" y="40">15</text>
<text x="251.3" y="37.5">16</text>
<text x="230.1" y="42.5">3</text>
<text x="230.1" y="45.1">4</text>
<text x="230.1" y="47.6">5</text>
<text x="251.3" y="47.6">12</text>
<text x="251.3" y="45.1">13</text>
<text x="251.3" y="42.5">14</text>
<text x="230.1" y="50.2">6</text>
<text x="230.1" y="52.7">7</text>
<text x="251.3" y="52.7">10</text>
<text x="251.3" y="50.2">11</text>
<text x="230.1" y="55.2">8</text>
<text x="251.7" y="55.2">9</text>
<text x="146.4" y="83.6" transform="rotate(-90 146.4 83.6)">32</text>
<text x="149" y="83.6" transform="rotate(-90 149 83.6)">31</text>
<text x="151.5" y="83.6" transform="rotate(-90 151.5 83.6)">30</text>
<text x="154.1" y="83.6" transform="rotate(-90 154.1 83.6)">29</text>
<text x="156.6" y="83.6" transform="rotate(-90 156.6 83.6)">28</text>
<text x="159.1" y="83.6" transform="rotate(-90 159.1 83.6)">27</text>
<text x="161.7" y="83.6" transform="rotate(-90 161.7 83.6)">26</text>
<text x="164.2" y="83.6" transform="rotate(-90 164.2 83.6)">25</text>
<text x="128.5" y="100.3">1</text>
<text x="181.5" y="100.3">24</text>
<text x="128.5" y="102.9">2</text>
<text x="128.5" y="105.4">3</text>
<text x="128.5" y="107.9">4</text>
<text x="181.5" y="107.9">21</text>
<text x="181.5" y="105.4">22</text>
<text x="181.5" y="102.9">23</text>
<text x="128.5" y="110.5">5</text>
<text x="128.5" y="113">6</text>
<text x="181.5" y="113">19</text>
<text x="181.5" y="110.5">20</text>
<text x="128.5" y="115.6">7</text>
<text x="128.5" y="118.1">8</text>
<text x="181.5" y="118.1">17</text>
<text x="181.5" y="115.6">18</text>
<text x="146.4" y="136.5" transform="rotate(-90 146.4 136.5)">9</text>
<text x="149" y="136.9" transform="rotate(-90 149 136.9)">10</text>
<text x="151.5" y="136.9" transform="rotate(-90 151.5 136.9)">11</text>
<text x="154.1" y="136.9" transform="rotate(-90 154.1 136.9)">12</text>
<text x="156.6" y="136.9" transform="rotate(-90 156.6 136.9)">13</text>
<text x="159.1" y="136.9" transform="rotate(-90 159.1 136.9)">14</text>
<text x="161.7" y="136.9" transform="rotate(-90 161.7 136.9)">15</text>
<text x="164.2" y="136.9" transform="rotate(-90 164.2 136.9)">16</text>
<text x="243" y="133.4" transform="rotate(-90 243 133.4)">P</text>
</g>
<g font-size="1.4" fill="#006464">
<text x="234.1" y="38.2">VSUP</text>
<text x="234.1" y="40.8">BASE</text>
<text x="244.5" y="38.2">DVDD</text>
<text x="244.7" y="40.8">RATE</text>
<text x="234.1" y="43.3">AVDD</text>
<text x="234.1" y="45.8">VFB</text>
<text x="246.5" y="45.8">XO</text>
<text x="247.2" y="43.3">XI</text>
<text x="234.1" y="48.4">AGND</text>
<text x="234.1" y="50.9">VBG</text>
<text x="234.1" y="53.5">INA-</text>
<text x="242.8" y="50.9">PD_SCK</text>
<text x="244.5" y="48.4">DOUT</text>
<text x="245.3" y="53.5">INB+</text>
<text x="234.1" y="56">INA+</text>
<text x="245.6" y="56">INB-</text>
<text x="152.3" y="92.5" transform="rotate(-90 152.3 92.5)">PD0/RXD</text>
<text x="154.8" y="93.4" transform="rotate(-90 154.8 93.4)">PC6/RSTN</text>
<text x="132.5" y="101.1">OC2B/INT1/PD3</text>
<text x="147.2" y="96.9" transform="rotate(-90 147.2 96.9)">PD2/INT0/OC3B</text>
<text x="149.7" y="96.7" transform="rotate(-90 149.7 96.7)">PD1/TXD/OC3A</text>
<text x="157.4" y="96.6" transform="rotate(-90 157.4 96.6)">PC5/ADC5/SCL</text>
<text x="159.9" y="96.7" transform="rotate(-90 159.9 96.7)">PC4/ADC4/SDA</text>
<text x="162.4" y="97.5" transform="rotate(-90 162.4 97.5)">PC3/ADC3/APN1</text>
<text x="165" y="97.5" transform="rotate(-90 165 97.5)">PC2/ADC2/APN0</text>
<text x="167.6" y="101.1">PC1/ADC1/APP1</text>
<text x="132.5" y="103.6">XCK/T0/DAO/PD4</text>
<text x="132.5" y="106.2">OC1B/OC0A/PE4</text>
<text x="167.5" y="106.2">PE3/ADC7/AC1N</text>
<text x="167.6" y="103.6">PC0/ADC0/APP0</text>
<text x="132.5" y="108.7">VCC</text>
<text x="132.5" y="111.2">GND</text>
<text x="132.5" y="113.8">AC1O/OC1A/PE5</text>
<text x="165.8" y="111.2">PE6/ADC10/AVREF</text>
<text x="167.4" y="113.8">PE1/ADC6/ACXP</text>
<text x="172.3" y="108.7">PE2/SWD</text>
<text x="132.5" y="116.3">XTALO/PB6</text>
<text x="132.5" y="118.9">XTALI/PB7</text>
<text x="163.4" y="118.9">PB5/SCK/AC1P/ADC11</text>
<text x="168.2" y="116.3">PE0/SWC/APN4</text>
<text x="147.2" y="132.6" transform="rotate(-90 147.2 132.6)">OC0B/T1/RXD/PD5</text>
<text x="149.7" y="132.6" transform="rotate(-90 149.7 132.6)">OC0A/AC0P/TXD/PD6</text>
<text x="152.3" y="132.6" transform="rotate(-90 152.3 132.6)">ACXN/PD7</text>
<text x="154.8" y="132.6" transform="rotate(-90 154.8 132.6)">CLKO/ICP1/PB0</text>
<text x="157.4" y="132.6" transform="rotate(-90 157.4 132.6)">OC1A/PB1</text>
<text x="159.9" y="132.6" transform="rotate(-90 159.9 132.6)">SPSS/OC1B/PB2</text>
<text x="162.4" y="132.6" transform="rotate(-90 162.4 132.6)">OC2A/MOSI/PB3</text>
<text x="165" y="132.6" transform="rotate(-90 165 132.6)">MISO/PB4</text>
</g>
</svg>
